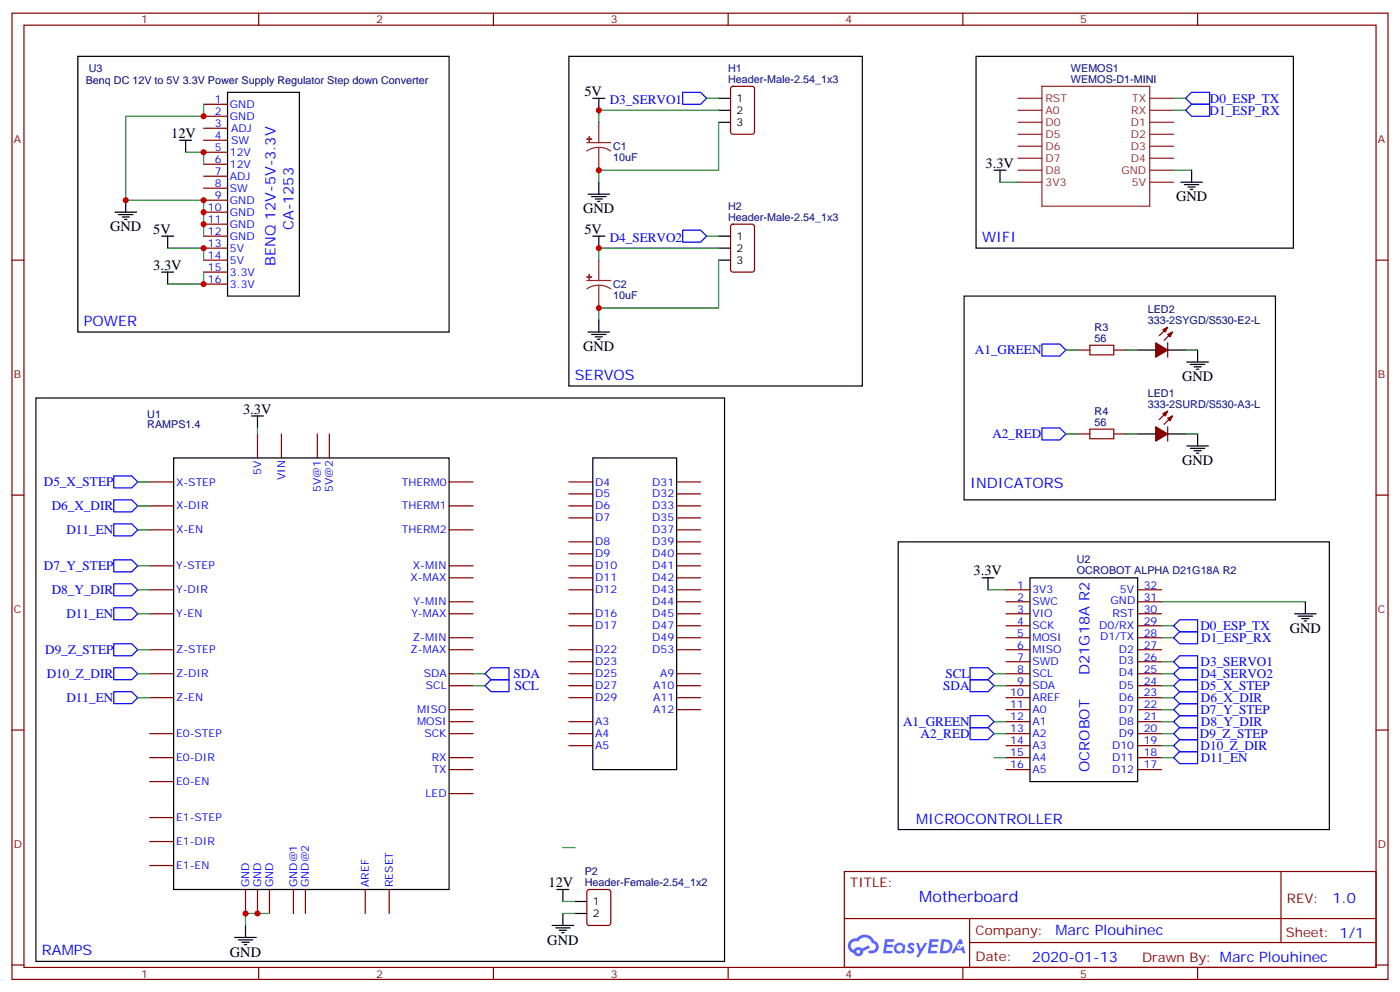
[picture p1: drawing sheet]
<svg xmlns="http://www.w3.org/2000/svg" width="412mm" height="292mm" viewBox="0 0 412 292" stroke-linecap="round" stroke-linejoin="round" font-family="sans-serif">
<path d="M22.9 16.6h109.4v81.1h-109.4zM167.6 16.6h86.4v97h-86.4zM287.5 16.6h93.5v56.4h-93.5zM284 87.1h91.7v60h-91.7zM10.6 117.1h202.8v165.8h-202.8zM264.6 159.5h127v84.6h-127z" fill="none" stroke="#000" stroke-width=".35"/>
<g fill="none" stroke="#870000" stroke-width=".35">
<path d="M3.5 3.9h405.4v284.3h-405.4zM7.1 7.4h398.2v277.3h-398.2zM76.2 3.9v3.5M145.3 3.9v3.5M214.5 3.9v3.5M283.6 3.9v3.5M352.8 3.9v3.5M3.5 76.6h3.6M405.3 76.6h3.6M3.5 145.7h3.6M405.3 145.7h3.6M3.5 214.8h3.6"/>
<path d="M405.3 214.8h3.6M248.7 256.5h156.6v28.2h-156.6zM377.3 256.5v20.9M248.7 270.3h156.5M285.6 277.4h119.6M285.6 270.3v14.1M3.5 284h3.6M76.2 284.7v3.5M145.3 284.7v3.5M214.5 284.7v3.5M283.6 284.7v3.5M352.8 284.7v3.5"/>
<path d="M405.3 284h3.6"/>
</g>
<g fill="#5487ff">
<path d="M267.7 277.6a1.22 1.22 0 0 1 1.7 .3l-.4 .6a.47 .47 0 0 0-.3-.4 .47 .47 0 0 0-.5 .2l.1 .2a1.14 1.14 0 0 1 .8 1.8 1.14 1.14 0 0 1-1.9-.1l-.2-.1 .5-.6 .7 .4a.29 .29 0 0 0 .3-.2 .29 .29 0 0 0-.2-.3 1.04 1.04 0 0 1-.6-1.8z"/>
<path d="M260.7 276.4h2.4l.3 .2-.2 .5h-1.8l-.1 .9h1.5l.3 .4-.3 .3h-1.6l-.2 1.1 1.7 .1 .2 .3-.2 .3-2.6 .1z"/>
<path d="M273.8 276.4h2.4l.3 .2-.1 .5h-1.8l-.2 .9h1.6l.3 .4-.4 .3h-1.6l-.1 1.1 1.7 .1 .2 .3-.2 .3h-2.6z"/>
<path d="M282.6 276.4h.7l.3 1.3-.6 .3a.69 .69 0 0 0-1 .2 .69 .69 0 0 0 .4 1 .69 .69 0 0 0 .9-.6l.5-.3 .6 2.2h-.8l-.2-.8h-1.8l-.5 .8h-.8z"/>
<path d="M269.8 277.5h.8l.6 1.8 1.1-1.8h.9l-2.6 4.2h-.8l.9-1.6z"/>
<path d="M277.4 276.4l-.6 4.2h1.3a2.11 2.11 0 0 0 2.5-2.2 2.11 2.11 0 0 0-2.5-2zM278.1 277.1a1.39 1.39 0 0 1 1.7 1.5 1.39 1.39 0 0 1-1.8 1.2h-.3z"/>
<path d="M263.7 278a1.54 1.54 0 0 0-.1 2.2 1.54 1.54 0 0 0 2.2 .1l.6 .3 .3-2.3-.2-.3h-.4a1.49 1.49 0 0 0-2.4 0zM264 279a.94 .94 0 0 1 1.8 0 .94 .94 0 0 1-1.8 0z"/>
<path d="M250.4 276.8a2.18 2.18 0 0 0 1.1 3.7 1.44 1.44 0 0 0 1.6 .9 1.44 1.44 0 0 0 1.2-1.5l2-1-.5-.7-1.9 1a1.47 1.47 0 0 0-2.4 .4 1.39 1.39 0 0 1-.7-1.9 1.39 1.39 0 0 1 2-.5 2.12 2.12 0 0 1 2.2-1.3 2.12 2.12 0 0 1 1.9 1.7 1.14 1.14 0 0 1 1.1 1.4 1.14 1.14 0 0 1-1.7 .7 .43 .43 0 0 0-.5 .4 .43 .43 0 0 0 .4 .5 1.98 1.98 0 0 0 2.5-1.3 1.98 1.98 0 0 0-1.2-2.5 3.1 3.1 0 0 0-5.3-.7l-.9 .1zM252.3 280.1a.55 .55 0 0 1 1.1 0 .55 .55 0 0 1-1.1 0z"/>
<circle cx="282.6" cy="278.5" r=".26"/>
</g>
<g fill="none" stroke="#000" stroke-width=".35">
<path d="M67 27.2h21.2v59.9h-21.2zM174.6 28.9h3.6M176.4 28.9v3.6M211.7 36h3.5M211.7 28.9h3.5M211.7 32.5h3.5M37 58.9v3.5M52.9 41.3h3.5M54.7 41.3v3.5M173.2 57.2h6.4M174.3 57.9h4.2M175.3 58.6h2.1"/>
<path d="M176 59.3h.7M176.4 53.6v3.6M292.8 50.1h3.5M294.6 50.1v3.5M347.8 53.6h6.4M348.9 54.3h4.2M350 55h2.1M350.7 55.7h.7M351 50.1v3.5M33.9 62.4h6.3M34.9 63.1h4.3M36 63.9h2.1"/>
<path d="M36.7 64.6h.7M47.6 69.5h3.6M49.4 69.5v3.5M174.6 69.5h3.6M176.4 69.5v3.5M211.7 76.6h3.5M211.7 69.5h3.5M211.7 73h3.5M47.6 80.1h3.6M49.4 80.1v3.5M173.2 97.7h6.4M174.3 98.4h4.2"/>
<path d="M175.3 99.1h2.1M176 99.8h.7M176.4 94.2v3.5M335.1 103h5.3M344 103h5.2M349.6 106.5h6.4M350.7 107.2h4.2M351.7 107.9h2.1M352.4 108.7h.7M352.8 103v3.5M51.2 134.8h81.1v127h-81.1zM74.1 122.4h3.5"/>
<path d="M75.8 122.4v3.5M174.6 134.8h24.7v91.7h-24.7zM335.1 127.7h5.3M344 127.7h5.2M349.6 131.2h6.4M350.7 131.9h4.2M351.7 132.6h2.1M352.4 133.3h.7M352.8 127.7v3.5M289.3 170h3.5M291 170v3.6M303.4 170h31.7v60h-31.7z"/>
<path d="M384.5 177.1v3.5M381.4 180.6h6.3M382.4 181.3h4.2M383.5 182h2.1M384.2 182.7h.7M69.1 275.9h6.4M70.2 276.6h4.2M71.3 277.3h2.1M72 278h.7M72.3 272.3v3.6M162.6 272.3h6.4M163.7 273h4.2"/>
<path d="M164 261.8h3.6M164.7 273.8h2.2M165.5 274.5h.7M165.8 261.8v3.5M165.8 268.8v3.5M169.3 265.3h3.6M169.3 268.8h3.6"/>
</g>
<g fill="none" stroke="#870000" stroke-width=".35">
<path d="M60 30.7h7M60 34.2h7M60 37.7h7M215.4 25.6l.5-.2h5.6l.7 .4v13l-.4 .7h-5.9l-.7-.5v-12.9zM60 41.3h7M60 44.8h7M60 48.3h7M60 51.9h7M60 55.4h7M60 58.9h7M60 62.4h7M60 66h7"/>
<path d="M60 69.5h7M60 73h7M60 76.6h7M215.4 66.2l.5-.2h5.6l.7 .4v13l-.4 .6-5.9 .1-.7-.5v-12.9zM60 80.1h7M60 83.6h7M344 96.3l-2.5 2.5M345.4 97.7l-2.5 2.5M317.5 103h3.5M328.1 103h3.5M344 100.9v4.2M75.8 127.7v7.1"/>
<path d="M82.9 127.7v7.1M93.5 127.7v7.1M97 127.7v7.1M317.5 127.7h3.5M328.1 127.7h3.5M344 121l-2.5 2.5M344 125.6v4.2M345.4 122.4l-2.5 2.5M44.1 141.8h7.1M44.1 148.9h7.1M44.1 155.9h7.1M132.3 141.8h7"/>
<path d="M132.3 148.9h7M132.3 155.9h7M167.6 141.8h7M167.6 148.9h7M167.6 145.3h7M167.6 152.4h7M167.6 159.5h7M199.3 141.8h7.1M199.3 148.9h7.1M199.3 155.9h7.1M199.3 145.3h7.1M199.3 152.4h7.1"/>
<path d="M199.3 159.5h7.1M44.1 166.5h7.1M44.1 173.6h7.1M132.3 166.5h7M132.3 170h7M132.3 177.1h7M167.6 166.5h7M167.6 173.6h7M167.6 170h7M167.6 163h7M199.3 166.5h7.1M199.3 173.6h7.1"/>
<path d="M199.3 170h7.1M199.3 177.1h7.1M199.3 163h7.1M296.3 173.6h7.1M296.3 177.1h7.1M335.1 173.6h7.1M335.1 177.1h7.1M44.1 180.6h7.1M44.1 191.2h7.1M44.1 198.3h7.1M132.3 180.6h7M132.3 191.2h7"/>
<path d="M132.3 198.3h7M132.3 187.7h7M167.6 180.6h7M167.6 191.2h7M167.6 198.3h7M167.6 194.7h7M167.6 184.1h7M199.3 180.6h7.1M199.3 191.2h7.1M199.3 198.3h7.1M199.3 187.7h7.1M199.3 184.1h7.1"/>
<path d="M296.3 180.6h7.1M296.3 191.2h7.1M296.3 198.3h7.1M296.3 187.7h7.1M296.3 194.7h7.1M296.3 184.1h7.1M335.1 180.6h7.1M335.1 191.2h7.1M335.1 198.3h7.1M335.1 187.7h7.1M335.1 194.7h7.1M335.1 184.1h7.1"/>
<path d="M44.1 205.3h7.1M44.1 215.9h7.1M132.3 215.9h7M132.3 201.8h7M132.3 208.8h7M132.3 212.4h7M167.6 205.3h7M167.6 215.9h7M167.6 201.8h7M167.6 212.4h7M167.6 219.4h7M199.3 205.3h7.1"/>
<path d="M199.3 201.8h7.1M199.3 208.8h7.1M296.3 205.3h7.1M296.3 215.9h7.1M296.3 201.8h7.1M296.3 208.8h7.1M296.3 212.4h7.1M296.3 219.4h7.1M335.1 205.3h7.1M335.1 215.9h7.1M335.1 201.8h7.1M335.1 208.8h7.1"/>
<path d="M335.1 212.4h7.1M335.1 219.4h7.1M44.1 223h7.1M44.1 230h7.1M132.3 223h7M132.3 226.5h7M132.3 233.5h7M296.3 223h7.1M296.3 226.5h7.1M335.1 223h7.1M335.1 226.5h7.1M44.1 240.6h7.1"/>
<path d="M44.1 247.6h7.1M44.1 254.7h7.1M72.3 261.8v7M75.8 261.8v7M79.4 261.8v7M86.4 261.8v7M90 261.8v7M107.6 261.8v7M114.7 261.8v7M173.1 262l.5-.2h5.6l.7 .4v9.4l-.4 .7h-5.9l-.7-.4v-9.4z"/>
</g>
<g fill="none" stroke="#8c2424" stroke-width=".35">
<path d="M176.4 36v6M299.9 28.9h7M299.9 32.5h7M299.9 36h7M299.9 39.5h7M306.9 25.4h31.8v35.3h-31.8zM338.7 28.9h7M338.7 32.5h7M338.7 36h7M338.7 39.5h7M172.9 42h7M176.4 43.4l1.8 .2 1.7 .8"/>
<path d="M176.4 43.4l-1.9 .2-1.6 .8M176.4 43.4v6.7M299.9 43h7M299.9 46.6h7M299.9 50.1h7M299.9 53.6h7M338.7 43h7M338.7 46.6h7M338.7 50.1h7M338.7 53.6h7M176.4 76.6v5.9M172.9 82.5h7"/>
<path d="M176.4 84l1.8 .2 1.7 .8M176.4 84l-1.9 .2-1.6 .8M176.4 84v6.7"/>
</g>
<g fill="#8c2424" stroke="#8c2424" stroke-width=".35">
<path d="M172.9 81.5h1.4z"/>
<path d="M173.6 80.8v1.4z"/>
<path d="M172.9 40.9l1.4 .1z"/>
<path d="M173.6 40.2v1.4z"/>
</g>
<g fill="#870000" stroke="#870000" stroke-width=".35">
<path d="M340.4 125.6l3.6 2.1-3.6 2.1z"/>
<path d="M344 123.1l1.4-.7-.7 1.4z"/>
<path d="M342.5 121.7l1.5-.7-.7 1.4z"/>
<path d="M340.4 100.9l3.6 2.1-3.6 2.1z"/>
<path d="M344 98.4l1.4-.7-.7 1.4z"/>
<path d="M342.5 97l1.5-.7-.7 1.4z"/>
</g>
<path d="M321 101.6h7.1v2.8h-7.1zM321 126.3h7.1v2.8h-7.1z" fill="none" stroke="#a10000" stroke-width=".35"/>
<g fill="none" stroke="#00f" stroke-width=".35">
<path d="M201.1 27.2h5.3l1.7 1.7-1.7 1.8h-5.3zM349.2 28.9l1.8-1.7h5.3v3.5h-5.3zM349.2 32.5l1.8-1.8h5.3v3.5h-5.3zM201.1 67.7h5.3l1.7 1.8-1.7 1.8h-5.3zM306.9 101.2h5.3l1.8 1.8-1.8 1.8h-5.3zM306.9 125.9h5.3l1.8 1.8-1.8 1.8h-5.3zM33.5 147.1h5.3l1.8 1.8-1.8 1.7h-5.3zM33.5 140.1h5.3l1.8 1.7-1.8 1.8h-5.3zM33.5 154.2h5.3l1.8 1.7-1.8 1.8h-5.3zM33.5 171.8h5.3l1.8 1.8-1.8 1.7h-5.3zM33.5 164.7h5.3l1.8 1.8-1.8 1.8h-5.3zM33.5 178.9h5.3l1.8 1.7-1.8 1.8h-5.3z"/>
<path d="M33.5 196.5h5.3l1.8 1.8-1.8 1.7h-5.3zM33.5 189.4h5.3l1.8 1.8-1.8 1.8h-5.3zM142.9 198.3l1.7-1.8h5.3v3.5h-5.3zM285.8 196.5h5.2l1.8 1.8-1.8 1.7h-5.2zM345.7 184.1l1.8-1.7h5.3v3.5h-5.3zM345.7 187.7l1.8-1.8h5.3v3.5h-5.3zM345.7 194.7l1.8-1.7h5.3v3.5h-5.3zM345.7 198.3l1.8-1.8h5.3v3.5h-5.3zM33.5 203.6h5.3l1.8 1.7-1.8 1.8h-5.3zM142.9 201.8l1.7-1.8h5.3v3.6h-5.3zM285.8 200h5.2l1.8 1.8-1.8 1.8h-5.2zM285.8 210.6h5.2l1.8 1.8-1.8 1.7h-5.2z"/>
<path d="M285.8 214.1h5.2l1.8 1.8-1.8 1.8h-5.2zM345.7 201.8l1.8-1.8h5.3v3.6h-5.3zM345.7 205.3l1.8-1.7h5.3v3.5h-5.3zM345.7 215.9l1.8-1.8h5.3v3.6h-5.3zM345.7 219.4l1.8-1.7h5.3v3.5h-5.3zM345.7 208.8l1.8-1.7h5.3v3.5h-5.3zM345.7 212.4l1.8-1.8h5.3v3.5h-5.3zM345.7 223l1.8-1.8h5.3v3.5h-5.3z"/>
</g>
<g fill="none" stroke="#008700" stroke-width=".35">
<path d="M60 30.7v3.5h-23v24.7h23v10.6M208.1 28.9h3.6M211.7 32.5h-35.3v3.5M211.7 36v14.1h-35.3v3.5M345.7 32.5h3.5M345.7 28.9h3.5M54.7 44.8h5.3v3.5M294.6 53.6h5.3M345.7 50.1h5.3M49.4 73h10.6v3.6M208.1 69.5h3.6M211.7 76.6v14.1h-35.3v3.5"/>
<path d="M211.7 73h-35.3v3.6M60 80.1v3.5h-10.6M314 103h3.5M331.6 103h3.5M349.2 103h3.6M75.8 125.9v1.8M314 127.7h3.5M331.6 127.7h3.5M349.2 127.7h3.6M40.6 141.8h3.5M40.6 148.9h3.5M40.6 155.9h3.5"/>
<path d="M40.6 173.6h3.5M40.6 166.5h3.5M291 173.6h5.3M342.2 177.1h42.3M40.6 198.3h3.5M40.6 191.2h3.5M40.6 180.6h3.5M139.3 198.3h3.6M292.8 198.3h3.5M342.2 184.1h3.5M342.2 187.7h3.5M342.2 194.7h3.5"/>
<path d="M342.2 198.3h3.5M40.6 205.3h3.5M139.3 201.8h3.6M292.8 201.8h3.5M292.8 215.9h3.5M292.8 212.4h3.5M342.2 201.8h3.5M342.2 205.3h3.5M342.2 215.9h3.5M342.2 219.4h3.5M342.2 208.8h3.5M342.2 212.4h3.5"/>
<path d="M292.8 223h3.5M342.2 223h3.5M165.8 249.4h3.5M79.4 268.8h-7.1v3.5M165.8 265.3h3.5M165.8 268.8h3.5"/>
</g>
<g fill="#c00">
<circle cx="60" cy="83.6" r=".88"/>
<circle cx="60" cy="73" r=".88"/>
<circle cx="60" cy="44.8" r=".88"/>
<circle cx="60" cy="66" r=".88"/>
<circle cx="60" cy="62.4" r=".88"/>
<circle cx="60" cy="58.9" r=".88"/>
<circle cx="60" cy="34.2" r=".88"/>
<circle cx="37" cy="58.9" r=".88"/>
<circle cx="72.3" cy="268.8" r=".88"/>
<circle cx="75.8" cy="268.8" r=".88"/>
<circle cx="176.4" cy="32.5" r=".88"/>
<circle cx="176.4" cy="50.1" r=".88"/>
<circle cx="176.4" cy="73" r=".88"/>
<circle cx="176.4" cy="90.7" r=".88"/>
</g>
<text font-size="4.6" fill="#00f" x="270.8" y="265.5">Motherboard</text>
<g font-size="4.2">
<text x="172.2" y="28.2">5V</text>
<text x="50.4" y="40.6">12V</text>
<text x="290.3" y="49.4">3.3V</text>
<text x="346.4" y="59.3">GND</text>
<text x="171.8" y="62.8">GND</text>
<text x="32.5" y="68.1">GND</text>
<text x="45.2" y="68.8">5V</text>
<text x="172.2" y="68.8">5V</text>
<text x="45.2" y="79.4">3.3V</text>
<text x="171.8" y="103.4">GND</text>
<text x="348.2" y="112.2">GND</text>
<text x="71.6" y="121.7">3.3V</text>
<text x="348.2" y="136.9">GND</text>
<text x="286.8" y="169.3">3.3V</text>
<text x="379.9" y="186.3">GND</text>
<text x="161.6" y="261.1">12V</text>
<text x="67.7" y="281.5">GND</text>
<text x="161.2" y="278">GND</text>
</g>
<g font-size="4.2" fill="#00f">
<text x="86.4" y="67.7" transform="rotate(-90 86.4 67.7)">CA-1253</text>
<text x="289.3" y="71.3">WIFI</text>
<text x="81.1" y="78.3" transform="rotate(-90 81.1 78.3)">BENQ 12V-5V-3.3V</text>
<text x="24.7" y="96">POWER</text>
<text x="169.3" y="111.8">SERVOS</text>
<text x="285.8" y="143.6">INDICATORS</text>
<text x="320.9" y="198.6" transform="rotate(-90 320.9 198.6)">D21G18A R2</text>
<text x="320.9" y="227.2" transform="rotate(-90 320.9 227.2)">OCROBOT</text>
<text x="269.9" y="242.4">MICROCONTROLLER</text>
<text x="392.5" y="265.7">1.0</text>
<text x="310.9" y="275.3">Marc Plouhinec</text>
<text x="12.3" y="281.2">RAMPS</text>
<text x="304" y="283.1">2020-01-13</text>
</g>
<g font-size="3.9" fill="#00f">
<text x="179.6" y="30.7">D3_SERVO1</text>
<text x="356.3" y="33.7">D1_ESP_RX</text>
<text x="356.4" y="30.2">D0_ESP_TX</text>
<text x="179.6" y="71.3">D4_SERVO2</text>
<text x="287.2" y="104.2">A1_GREEN</text>
<text x="292.3" y="128.9">A2_RED</text>
<text x="12.9" y="143.1">D5_X_STEP</text>
<text x="15.3" y="150.1">D6_X_DIR</text>
<text x="19.6" y="157.2">D11_EN</text>
<text x="12.9" y="167.8">D7_Y_STEP</text>
<text x="15.3" y="174.8">D8_Y_DIR</text>
<text x="19.6" y="181.9">D11_EN</text>
<text x="353.6" y="185.4">D0_ESP_TX</text>
<text x="353.9" y="188.9">D1_ESP_RX</text>
<text x="13.4" y="192.5">D9_Z_STEP</text>
<text x="353.7" y="196">D3_SERVO1</text>
<text x="13.7" y="199.5">D10_Z_DIR</text>
<text x="151.3" y="199.5">SDA</text>
<text x="151.6" y="203">SCL</text>
<text x="277.9" y="203">SDA</text>
<text x="278.5" y="199.5">SCL</text>
<text x="353.6" y="203.1">D5_X_STEP</text>
<text x="353.7" y="199.5">D4_SERVO2</text>
<text x="19.6" y="206.6">D11_EN</text>
<text x="353.7" y="206.6">D6_X_DIR</text>
<text x="266" y="213.6">A1_GREEN</text>
<text x="353.6" y="210.1">D7_Y_STEP</text>
<text x="353.7" y="213.6">D8_Y_DIR</text>
<text x="271.2" y="217.1">A2_RED</text>
<text x="353.5" y="217.2">D9_Z_STEP</text>
<text x="353.7" y="220.7">D10_Z_DIR</text>
<text x="353.7" y="224.2">D11_EN</text>
</g>
<g font-size="3.9" fill="#800">
<text x="250.5" y="261.1">TITLE:</text>
<text x="379.1" y="265.7">REV:</text>
<text x="287.4" y="275.3">Company:</text>
<text x="378.7" y="275.9">Sheet: 1/1</text>
<text x="287.4" y="282.9">Date:</text>
<text x="336.4" y="283">Drawn By: Marc Plouhinec</text>
</g>
<g font-size="3.2" fill="#800">
<text x="41.6" y="6.9">1</text>
<text x="110.8" y="6.9">2</text>
<text x="179.9" y="6.9">3</text>
<text x="249.1" y="6.9">4</text>
<text x="318.2" y="6.9">5</text>
<text x="4.1" y="42">A</text>
<text x="405.9" y="42">A</text>
<text x="4.1" y="111.1">B</text>
<text x="405.9" y="111.1">B</text>
<text x="4.1" y="180.3">C</text>
<text x="405.9" y="180.3">C</text>
<text x="4.1" y="249.4">D</text>
<text x="405.9" y="249.4">D</text>
<text x="41.6" y="287.7">1</text>
<text x="110.8" y="287.7">2</text>
<text x="179.9" y="287.7">3</text>
<text x="249.1" y="287.7">4</text>
<text x="318.2" y="287.7">5</text>
</g>
<g font-size="3.2" fill="#000080">
<text x="26.1" y="21.3">U3</text>
<text x="214.5" y="21.1">H1</text>
<text x="315.5" y="21.3">WEMOS1</text>
<text x="25.3" y="24.8">Benq DC 12V to 5V 3.3V Power Supply Regulator Step down Converter</text>
<text x="214.5" y="24.3">Header-Male-2.54_1x3</text>
<text x="315.5" y="24.3">WEMOS-D1-MINI</text>
<text x="180.6" y="47.4">10uF</text>
<text x="180.6" y="44.2">C1</text>
<text x="214.5" y="61.7">H2</text>
<text x="214.5" y="64.9">Header-Male-2.54_1x3</text>
<text x="180.6" y="87.9">10uF</text>
<text x="180.6" y="84.8">C2</text>
<text x="338.1" y="95.2">333-2SYGD/S530-E2-L</text>
<text x="338.1" y="92.1">LED2</text>
<text x="322.4" y="100.5">56</text>
<text x="322.5" y="97.4">R3</text>
<text x="338.1" y="119.9">333-2SURD/S530-A3-L</text>
<text x="338.1" y="116.8">LED1</text>
<text x="43.4" y="125.9">RAMPS1.4</text>
<text x="43.4" y="122.9">U1</text>
<text x="322.4" y="125.2">56</text>
<text x="322.5" y="122.1">R4</text>
<text x="317.2" y="165.6">U2</text>
<text x="317.2" y="168.8">OCROBOT ALPHA D21G18A R2</text>
<text x="172.3" y="257.5">P2</text>
<text x="172.3" y="260.7">Header-Female-2.54_1x2</text>
</g>
<g font-size="3.2">
<text x="217" y="30">1</text>
<text x="217" y="33.5">2</text>
<text x="217" y="37">3</text>
<text x="217" y="70.6">1</text>
<text x="217" y="77.6">3</text>
<text x="217" y="74.1">2</text>
<text x="174.6" y="266.3">1</text>
<text x="174.6" y="269.9">2</text>
</g>
<g font-size="3.2" fill="#8d2323">
<text x="308" y="30">RST</text>
<text x="333.5" y="30">TX</text>
<text x="308" y="33.5">A0</text>
<text x="333.2" y="33.5">RX</text>
<text x="308" y="37">D0</text>
<text x="308" y="40.6">D5</text>
<text x="333.1" y="40.6">D2</text>
<text x="333.1" y="37">D1</text>
<text x="308" y="44.1">D6</text>
<text x="308" y="47.6">D7</text>
<text x="333.1" y="47.6">D4</text>
<text x="333.1" y="44.1">D3</text>
<text x="308" y="51.2">D8</text>
<text x="330.3" y="51.2">GND</text>
<text x="308" y="54.7">3V3</text>
<text x="333.4" y="54.7">5V</text>
</g>
<g font-size="3.2" fill="#00f">
<text x="63.2" y="30.3">1</text>
<text x="63.2" y="33.9">2</text>
<text x="67.7" y="31.8">GND</text>
<text x="67.7" y="35.3">GND</text>
<text x="63.2" y="37.4">3</text>
<text x="63.2" y="40.9">4</text>
<text x="68.1" y="38.8">ADJ</text>
<text x="63.2" y="44.4">5</text>
<text x="63.2" y="48">6</text>
<text x="67.7" y="45.9">12V</text>
<text x="68.1" y="42.3">SW</text>
<text x="63.2" y="51.5">7</text>
<text x="67.7" y="49.4">12V</text>
<text x="67.7" y="52.9">ADJ</text>
<text x="63.2" y="55">8</text>
<text x="63.2" y="58.6">9</text>
<text x="67.7" y="56.4">SW</text>
<text x="67.7" y="60">GND</text>
<text x="61.2" y="62.1">10</text>
<text x="61.2" y="65.6">11</text>
<text x="67.7" y="63.5">GND</text>
<text x="61.2" y="69.1">12</text>
<text x="67.7" y="67">GND</text>
<text x="67.7" y="70.6">GND</text>
<text x="61.2" y="72.7">13</text>
<text x="61.2" y="76.2">14</text>
<text x="67.7" y="74.1">5V</text>
<text x="67.7" y="77.6">5V</text>
<text x="61.2" y="79.7">15</text>
<text x="61.2" y="83.3">16</text>
<text x="67.7" y="81.1">3.3V</text>
<text x="67.7" y="84.7">3.3V</text>
<text x="51.9" y="142.9">X-STEP</text>
<text x="76.9" y="139.7" transform="rotate(-90 76.9 139.7)">5V</text>
<text x="84" y="141.3" transform="rotate(-90 84 141.3)">VIN</text>
<text x="118.3" y="142.9">THERM0</text>
<text x="175.3" y="142.9">D4</text>
<text x="192.1" y="142.9">D31</text>
<text x="51.9" y="149.9">X-DIR</text>
<text x="94.5" y="144.8" transform="rotate(-90 94.5 144.8)">5V@1</text>
<text x="98.1" y="144.8" transform="rotate(-90 98.1 144.8)">5V@2</text>
<text x="118.3" y="149.9">THERM1</text>
<text x="175.3" y="146.4">D5</text>
<text x="175.3" y="149.9">D6</text>
<text x="192.1" y="146.4">D32</text>
<text x="192.1" y="149.9">D33</text>
<text x="175.3" y="153.5">D7</text>
<text x="192.1" y="153.5">D35</text>
<text x="51.9" y="157">X-EN</text>
<text x="118.3" y="157">THERM2</text>
<text x="175.3" y="160.5">D8</text>
<text x="192.1" y="157">D37</text>
<text x="192.1" y="160.5">D39</text>
<text x="51.9" y="167.6">Y-STEP</text>
<text x="121.6" y="167.6">X-MIN</text>
<text x="175.3" y="164">D9</text>
<text x="175.3" y="167.6">D10</text>
<text x="192.1" y="164">D40</text>
<text x="192.1" y="167.6">D41</text>
<text x="121" y="171.1">X-MAX</text>
<text x="175.3" y="171.1">D11</text>
<text x="192.1" y="171.1">D42</text>
<text x="299.6" y="173.2">1</text>
<text x="336.9" y="173.2">32</text>
<text x="51.9" y="174.6">Y-DIR</text>
<text x="121.8" y="178.2">Y-MIN</text>
<text x="175.3" y="174.6">D12</text>
<text x="192.1" y="174.6">D43</text>
<text x="192.1" y="178.2">D44</text>
<text x="299.6" y="176.7">2</text>
<text x="304.1" y="174.6">3V3</text>
<text x="304.1" y="178.2">SWC</text>
<text x="327.2" y="177.8">GND</text>
<text x="329.9" y="174.6">5V</text>
<text x="336.9" y="176.7">31</text>
<text x="51.9" y="181.7">Y-EN</text>
<text x="121.2" y="181.7">Y-MAX</text>
<text x="175.3" y="181.7">D16</text>
<text x="175.3" y="185.2">D17</text>
<text x="192.1" y="181.7">D45</text>
<text x="192.1" y="185.2">D47</text>
<text x="299.6" y="180.3">3</text>
<text x="299.6" y="183.8">4</text>
<text x="304.1" y="181.7">VIO</text>
<text x="304.1" y="185.2">SCK</text>
<text x="323.8" y="185.2">D0/RX</text>
<text x="327.7" y="181.7">RST</text>
<text x="336.9" y="183.8">29</text>
<text x="336.9" y="180.3">30</text>
<text x="121.6" y="188.7">Z-MIN</text>
<text x="192.1" y="188.7">D49</text>
<text x="299.6" y="187.3">5</text>
<text x="299.6" y="190.9">6</text>
<text x="304.1" y="188.7">MOSI</text>
<text x="324" y="188.4">D1/TX</text>
<text x="336.9" y="190.9">27</text>
<text x="336.9" y="187.3">28</text>
<text x="51.9" y="192.3">Z-STEP</text>
<text x="121" y="192.3">Z-MAX</text>
<text x="175.3" y="192.3">D22</text>
<text x="175.3" y="195.8">D23</text>
<text x="192.1" y="192.3">D53</text>
<text x="299.6" y="194.4">7</text>
<text x="299.6" y="197.9">8</text>
<text x="304.1" y="192.3">MISO</text>
<text x="304.1" y="195.8">SWD</text>
<text x="329.6" y="195.4">D3</text>
<text x="329.6" y="192.3">D2</text>
<text x="336.9" y="197.9">25</text>
<text x="336.9" y="194.4">26</text>
<text x="51.9" y="199.3">Z-DIR</text>
<text x="124.8" y="199.3">SDA</text>
<text x="125.4" y="202.8">SCL</text>
<text x="175.3" y="199.3">D25</text>
<text x="175.3" y="202.8">D27</text>
<text x="192.4" y="202.8">A10</text>
<text x="194.4" y="199.3">A9</text>
<text x="299.6" y="201.4">9</text>
<text x="304.1" y="199.3">SCL</text>
<text x="304.1" y="202.8">SDA</text>
<text x="329.6" y="202.8">D5</text>
<text x="329.6" y="199">D4</text>
<text x="336.9" y="201.4">24</text>
<text x="51.9" y="206.4">Z-EN</text>
<text x="122.9" y="209.9">MISO</text>
<text x="175.3" y="206.4">D29</text>
<text x="192.4" y="209.9">A12</text>
<text x="192.4" y="206.4">A11</text>
<text x="297.6" y="205">10</text>
<text x="297.6" y="208.5">11</text>
<text x="304.1" y="206.4">AREF</text>
<text x="304.1" y="209.9">A0</text>
<text x="329.6" y="209.9">D7</text>
<text x="329.6" y="206.4">D6</text>
<text x="336.9" y="208.5">22</text>
<text x="336.9" y="205">23</text>
<text x="122.9" y="213.4">MOSI</text>
<text x="175.3" y="213.4">A3</text>
<text x="297.6" y="212">12</text>
<text x="297.6" y="215.5">13</text>
<text x="304.1" y="213.4">A1</text>
<text x="329.6" y="213.4">D8</text>
<text x="336.9" y="215.5">20</text>
<text x="336.9" y="212">21</text>
<text x="51.9" y="217">E0-STEP</text>
<text x="125" y="217">SCK</text>
<text x="175.3" y="217">A4</text>
<text x="175.3" y="220.5">A5</text>
<text x="297.6" y="219.1">14</text>
<text x="304.1" y="217">A2</text>
<text x="304.1" y="220.5">A3</text>
<text x="327.6" y="220.5">D10</text>
<text x="329.6" y="217">D9</text>
<text x="336.9" y="219.1">19</text>
<text x="51.9" y="224">E0-DIR</text>
<text x="127.2" y="224">RX</text>
<text x="127.5" y="227.5">TX</text>
<text x="297.6" y="222.6">15</text>
<text x="297.6" y="226.1">16</text>
<text x="304.1" y="224">A4</text>
<text x="304.1" y="227.5">A5</text>
<text x="327.6" y="227.5">D12</text>
<text x="327.6" y="224">D11</text>
<text x="336.9" y="226.1">17</text>
<text x="336.9" y="222.6">18</text>
<text x="51.9" y="231.1">E0-EN</text>
<text x="125.4" y="234.6">LED</text>
<text x="51.9" y="241.7">E1-STEP</text>
<text x="51.9" y="248.7">E1-DIR</text>
<text x="51.9" y="255.8">E1-EN</text>
<text x="73.4" y="261.1" transform="rotate(-90 73.4 261.1)">GND</text>
<text x="76.9" y="261.1" transform="rotate(-90 76.9 261.1)">GND</text>
<text x="80.4" y="261.1" transform="rotate(-90 80.4 261.1)">GND</text>
<text x="87.5" y="261.1" transform="rotate(-90 87.5 261.1)">GND@1</text>
<text x="91" y="261.1" transform="rotate(-90 91 261.1)">GND@2</text>
<text x="108.7" y="261.1" transform="rotate(-90 108.7 261.1)">AREF</text>
<text x="115.7" y="261.1" transform="rotate(-90 115.7 261.1)">RESET</text>
</g>
</svg>
